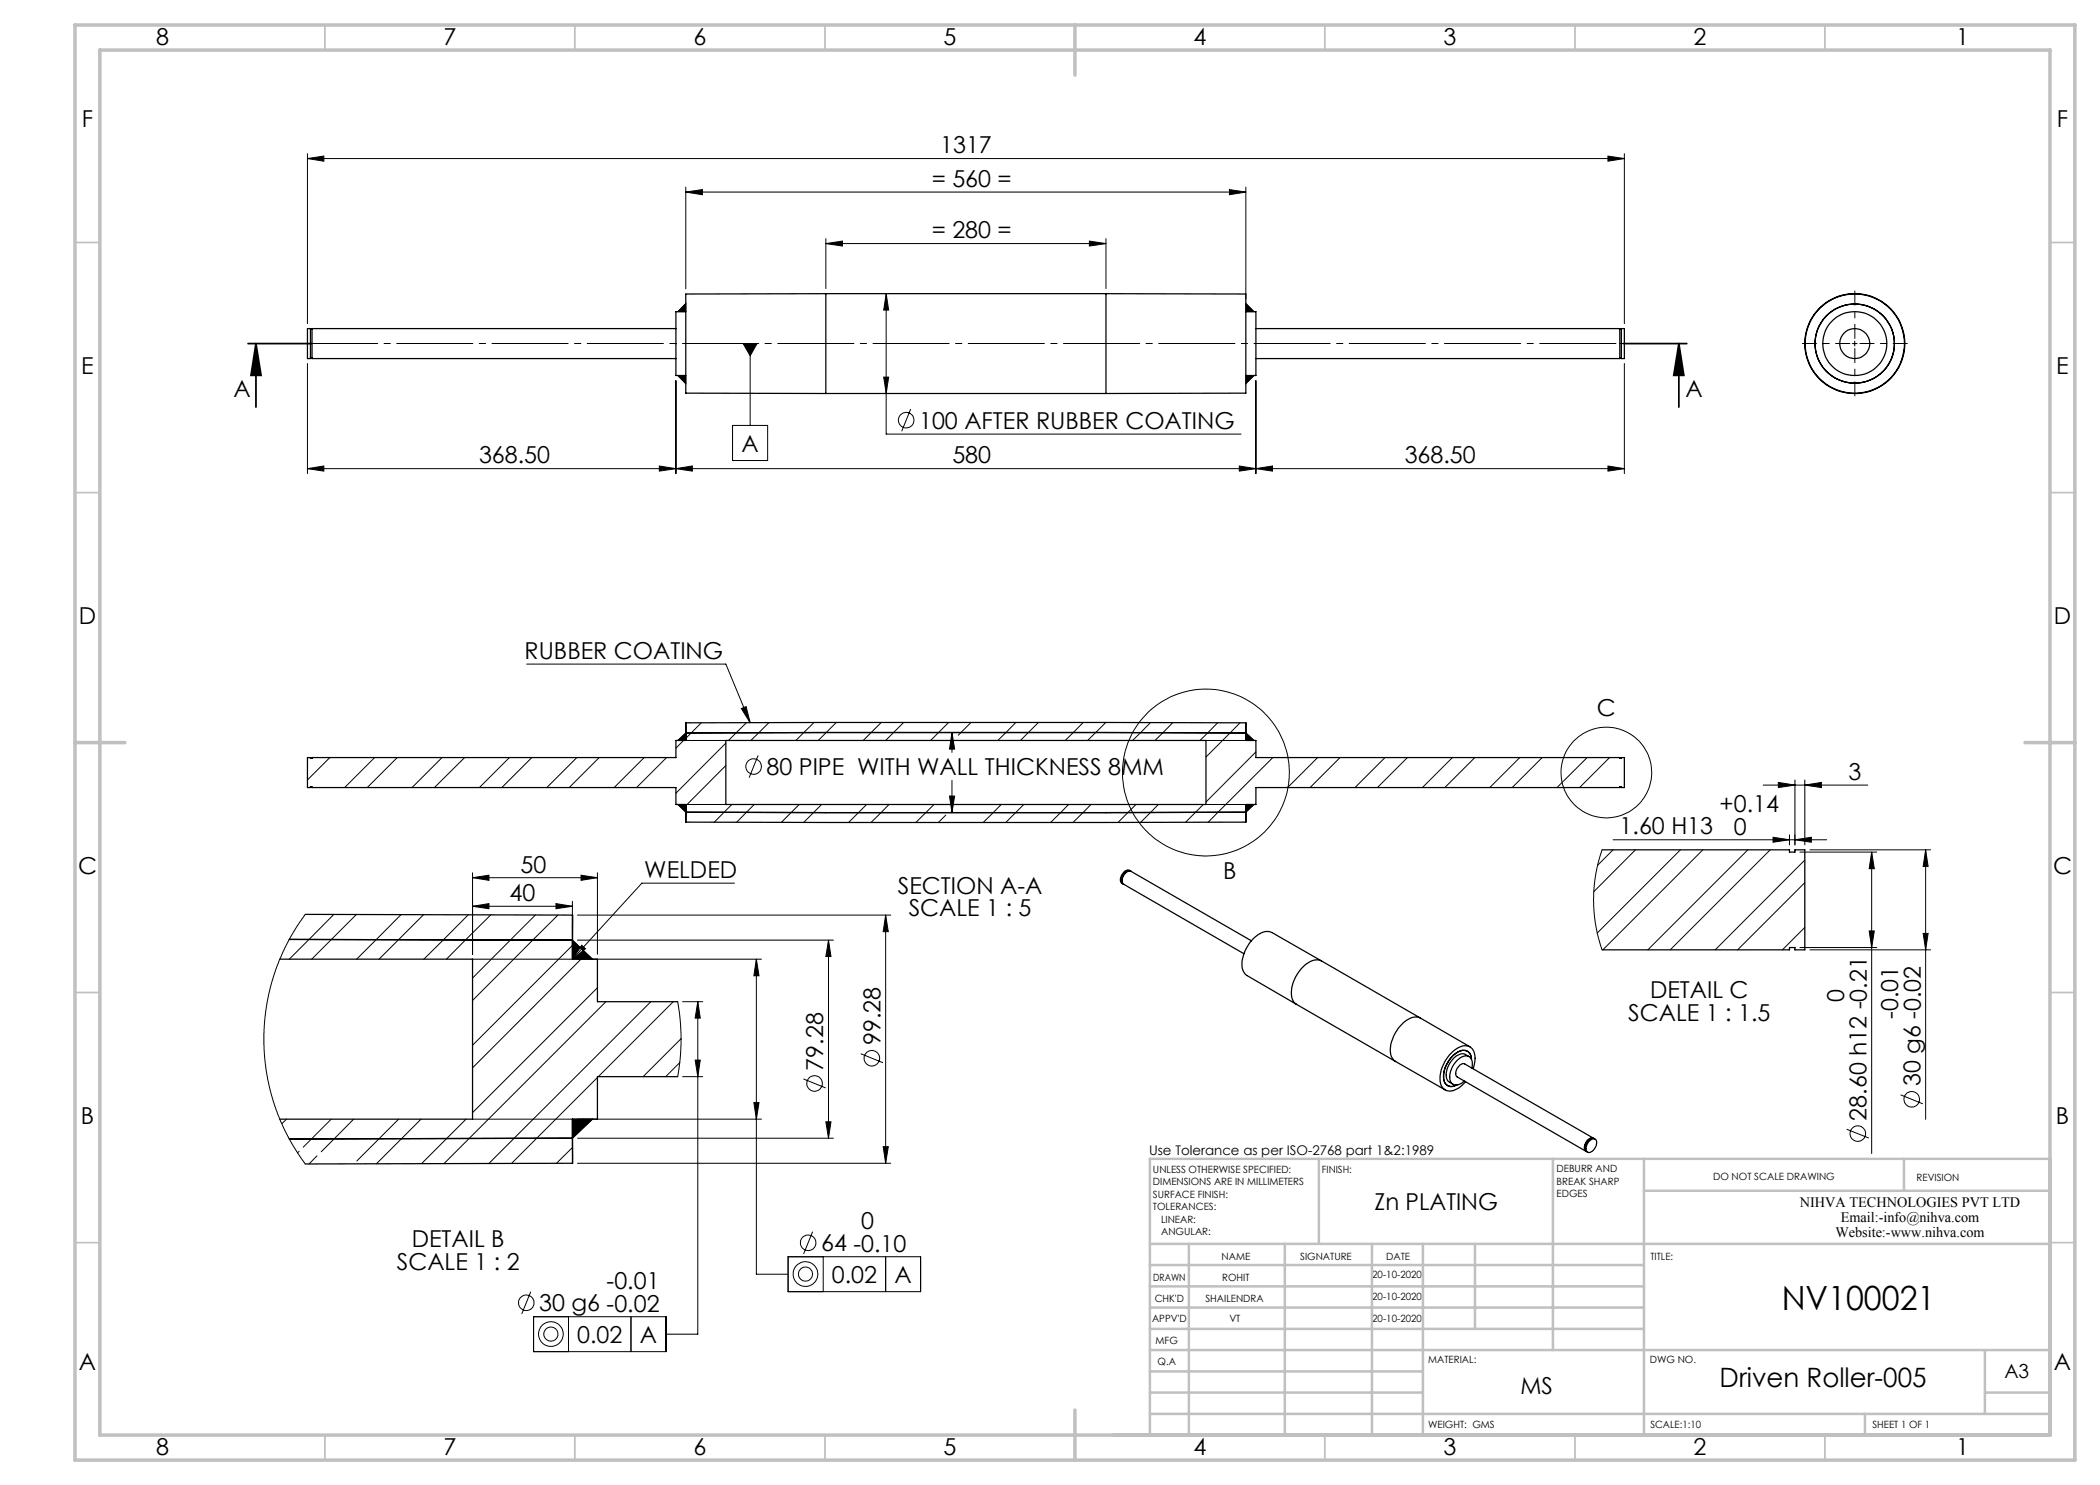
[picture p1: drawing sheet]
<svg xmlns="http://www.w3.org/2000/svg" width="420mm" height="297mm" viewBox="0 0 420 297" stroke-linecap="round" stroke-linejoin="round" font-family="sans-serif">
<g fill="none" stroke="#000" stroke-width=".2">
<path d="M61.5 31.7l3.3-.5v1zM61.5 30.7v34M61.5 31.7h263.4M137.2 38.4l3.3-.5v1zM137.2 37.4v20.4M137.2 38.4h112M245.9 37.9l3.3 .5-3.3 .5zM249.2 37.4v22.4M321.6 31.2l3.3 .5-3.3 .5zM324.9 30.7v34M165.2 48.7l3.3-.5v1zM165.2 47.7v10"/>
<path d="M165.2 48.7h56M177.2 58.7l.5 3.3h-1zM177.2 58.7v28.1h71M217.9 48.2l3.3 .5-3.3 .5zM221.2 47.7v10M61.5 72.7v22M135.2 76.1v18.6M135.6 75.1l1.6 1.6M135.6 75.1h1.6v1.6zM137.2 60.7l-1.6 1.6M137.2 60.7v1.6h-1.6zM148.6 68.7h2.8l-1.4 2.5z"/>
<path d="M150 68.7v16.4M176.7 75.4h1l-.5 3.3zM249.2 60.7l1.6 1.6M249.2 60.7l1.6 1.6h-1.6zM249.2 75.1h1.6l-1.6 1.6zM250.8 75.1l-1.6 1.6M251.2 76.1v18.6M324.9 72.7v22M370.5 68.7h.9M370.9 68.2v1M61.5 93.7l3.3-.5v1zM61.5 93.7h263.4"/>
<path d="M131.9 93.2l3.3 .5-3.3 .5zM135.2 93.7l3.3-.5v1zM146.5 85.1h7v7h-7zM182.1 81.8l-1.8 4.5M247.9 93.2l3.3 .5-3.3 .5zM251.2 93.7l3.3-.5v1zM321.6 93.2l3.3 .5-3.3 .5zM105.3 132.8h39.9l4.8 11.8M66 151.5l-4.5 4.5M74.9 151.5l-6 6M79.4 151.5l-6 6M88.4 151.5l-6 6"/>
<path d="M92.9 151.5l-6 6M101.9 151.5l-6 6M106.4 151.5l-6 6M115.4 151.5l-6 6M119.8 151.5l-6 6M128.8 151.5l-6 6M133.3 151.5l-6 6M135.6 148.1l1.6-1.5v1.5zM136.7 148.1l-1.5 1.5M137.2 146.6l-1.6 1.5M137.2 148.1h8M140.3 144.6l-3.1 3"/>
<path d="M145.2 148.6l-10 10M145.2 153.1l-8 8M148.3 141.7l.9-.4 .8 3.3zM149.3 144.6l-3.6 3.5M151.6 151.1l-1.8 4.4M153.8 144.5l-3.6 3.6M162.8 144.5l-3.6 3.6M167.3 144.5l-3.6 3.6M176.2 144.5l-3.6 3.6M180.7 144.5l-3.6 3.6M189.7 144.5l-3.6 3.6M189.9 159.2h1l-.5 3.3z"/>
<path d="M190.4 146.5l.5 3.3h-1zM190.4 146.5v4M190.4 156.1v6.4M194.2 144.5l-2.5 2.5M203.2 144.5l-3.6 3.6M207.7 144.5l-3.6 3.6M216.6 144.5l-3.6 3.6M221.2 144.5l-3.7 3.6M230.1 144.5l-3.6 3.6M234.6 144.5l-3.6 3.6M241.2 148.1h8M243.5 144.6l-3.5 3.5"/>
<path d="M248 144.6l-6.8 6.8M249.2 146.6l1.6 1.5M249.2 146.6l1.6 1.5h-1.6zM251.2 150.4l-10 10M254.6 151.5l-13 13M263.5 151.5l-6 6M268 151.5l-6 6M277 151.5l-6 6M281.5 151.5l-6 6M290.5 151.5l-6 6M295 151.5l-6 6M304 151.5l-6 6"/>
<path d="M308.4 151.5l-6 6M317.4 151.5l-6 6M321.9 151.5l-6 6M352.6 157h21M355.7 156.5l3.3 .5-3.3 .5zM359 156v13M361 157l3.3-.5v1zM361 156v13M94.5 175.5l3.3-.5v1.1zM94.5 174.6v16.2M94.5 175.5h25M116.2 175l3.3 .5-3.3 .6z"/>
<path d="M119.5 174.6v16.2M135.6 160.9l1.6 1.6M135.6 160.9h1.6v1.6zM137.2 160.9h8M146.4 160.9l-3.6 3.6M146.9 176.6h-18.5l-13.9 15.2M150.8 160.9l-3.5 3.6M159.8 160.9l-3.6 3.6M164.3 160.9l-3.6 3.6M173.3 160.9l-3.6 3.6M177.8 160.9l-3.6 3.6M186.8 160.9l-3.6 3.6"/>
<path d="M189.2 163l-1.5 1.5M200.2 160.9l-3.6 3.6M204.8 160.9l-3.6 3.6M213.7 160.9l-3.6 3.6M218.2 160.9l-3.6 3.6M227.2 160.9l-3.6 3.6M231.7 160.9l-3.6 3.6M240.7 160.9l-3.6 3.6M241.2 160.9h8M249.2 160.9h1.6l-1.6 1.6zM250.8 160.9l-1.6 1.6M320.4 170l-.8 2.7-.4 2.1-.4 2.3-.1 2.6 .1 3.2 .4 2.3 .4 2 .8 2.8"/>
<path d="M322.6 168h42.7M322.6 170l-3.1 3.1M327.1 170l-8.3 8.3M336.1 170l-16.7 16.6M340.6 170l-20 20M349.6 170l-20 20M354 170l-20 20M354.6 167.5l3.3 .5-3.3 .4zM357.9 167v2M359 168l3.3-.5v.9zM360 170.4h15.4M361 172l-18 18"/>
<path d="M361 176.5l-13.5 13.5M362 170h24.1M374.3 170.4l.6 3.3h-1.1zM374.3 170.4v60.3M385.1 170l.5 3.3h-1zM385.1 170v53.9M61.1 182.9l-1.5 2.1-1.9 3.1-1.8 3.8-.8 2.2-1 3.2-.7 3.2-.4 3-.2 3.1v3.4l.4 4.1 .6 3 .8 2.9 .9 2.6 1.6 3.7 2 3.6 2 2.9M66.8 182.9l-8.9 8.9M71.3 182.9l-9 8.9M80.2 182.9l-8.9 8.9M84.7 182.9l-8.9 8.9M93.7 182.9l-8.9 8.9"/>
<path d="M94.5 181.3l3.3-.6v1zM94.5 191.8h20M94.5 181.3h20M98.1 183l-8.8 8.8M107.1 183l-12.6 12.6M111.2 180.7l3.3 .6-3.3 .4zM111.6 183l-17.1 17.1M114.5 188l4 3.8h-4zM114.5 180.3v6.7M114.5 189.1l-20 20M114.5 188l4 3.8M115.5 191.8h36.8"/>
<path d="M115.5 183h62.7M115.5 188h51.2M116.2 191.8l-21.7 21.8M116.3 189.1l.8 .7-2.6 2zM119.5 197.6l-25 24.9M151.3 191.8l.5 3.4h-1zM151.3 191.8v63h6.3M165.7 188v39.6M165.7 188l.5 3.3h-1zM177.1 183v49.7M177.1 183l.6 3.3h-1.1zM360 189.5h15.4"/>
<path d="M361 185.5l-4.5 4.5M362 190h24.1M373.8 186.2h1.1l-.6 3.3zM384.6 186.7h1l-.5 3.3zM119.5 215.5l-17.2 17.2M121.2 200.3l-32.4 32.4M130.2 200.3l-32.4 32.4M134.7 200.3l-15 15M135.5 200.3l.5 2.8 .2 3.5-.1 4-.6 4.7M136 212.5l-2.9 2.8M136.2 207.7l-7.6 7.6M136.5 200.3h4"/>
<path d="M136.5 215.3h4M139 212h1.1l-.5 3.3zM139.6 200.3l.5 3.3h-1.1zM139.6 200.3v66.5h-6.2M160.7 215.8l4.4 1.8M172.2 210.7l4.4 1.8M380.1 219l4.5 1.8M57.3 223.8l-.9 1M59.8 230.3l-.3 .3M63.4 231.2l-1.6 1.6M66.3 223.8l-5.7 5.6M70.7 223.8l-6.5 6.6"/>
<path d="M79.7 223.8l-8.3 8.4M84.2 223.8l-8.9 9M93.2 223.8l-8.9 8.9M94.5 223.8h20M114.5 223.8h4l-4 3.8zM114.5 229.5l-3.2 3.2M115.5 223.8h36.8M115.5 232.7h62.7M115.5 227.6h51.2M118.5 223.8l-4 3.8M150.8 220.5h1l-.5 3.3zM165.2 224.4h1l-.5 3.2z"/>
<path d="M176.6 229.3h1.1l-.6 3.4zM369.3 225.8l4.5 1.8M106.2 258.3l-1.8 4.5M157.6 251.4h26.5v6.9h-26.5zM162.5 246.3l-1.8 4.5M164.6 251.4v6.9M177.1 251.4v6.9M106.7 263.3h26.5v7h-26.5zM113.7 263.3v7M126.2 263.3v7"/>
<circle cx="181.2" cy="84" r="1.56"/>
<circle cx="150.7" cy="153.3" r="1.55"/>
<circle cx="241.2" cy="154.5" r="16.7"/>
<circle cx="321.3" cy="154.5" r="9.1"/>
<circle cx="162.9" cy="216.7" r="1.55"/>
<circle cx="174.4" cy="211.6" r="1.55"/>
<circle cx="382.3" cy="219.9" r="1.56"/>
<circle cx="371.6" cy="226.7" r="1.56"/>
<circle cx="161.1" cy="254.8" r="1.41"/>
<circle cx="161.1" cy="254.8" r="2.47"/>
<circle cx="161.6" cy="248.6" r="1.55"/>
<circle cx="105.3" cy="260.5" r="1.55"/>
<circle cx="110.2" cy="266.8" r="2.47"/>
<circle cx="110.2" cy="266.8" r="1.41"/>
</g>
<path d="M49.6 68.7h12.7M51.2 68.7l1 6.4h-2zM51.2 68.7v12.7M324.7 68.7h12.7M335.8 68.7l1 6.4h-2zM335.8 68.7v12.7" fill="none" stroke="#000" stroke-width=".35"/>
<path d="M324 68.7h-264.5" fill="none" stroke="#000" stroke-width=".2" stroke-dasharray="15.2 1.3 1.3 1.3" stroke-dashoffset="-.8"/>
<path d="M324.3 68.7h-.3M326.9 68.7h-2.6" fill="none" stroke="#000" stroke-width=".2" stroke-dasharray="15.2 1.3 1.3 1.3"/>
<path d="M370 68.7h-9.5M371 67.7v-9.5M371 69.7v9.5M372 68.7h9.5" fill="none" stroke="#000" stroke-width=".2" stroke-dasharray="15.2 1.3 1.3 1.3" stroke-dashoffset="12.4"/>
<g fill="none" stroke="#c0c0c0" stroke-width=".35">
<path d="M65 5v5M115 5v5M165 5v5M265 5v5M315 5v5M365 5v5M15 48.5h5M410 48.5h5M15 98.5h5M410 98.5h5M15 198.5h5M410 198.5h5"/>
<path d="M15 248.5h5M410 248.5h5M65 287v5M115 287v5M165 287v5M265 287v5M315 287v5M365 287v5"/>
</g>
<g fill="none" stroke="#c0c0c0" stroke-width=".5">
<path d="M263.8 231.8v17M310.6 231.8v38.2M328.8 231.8v55.2M328.8 238.2h81.2M380.8 231.8v6.4M410 231.8h-180v55.2M230 248.8h180M230 257.3h98.8M230 253h98.8M237.8 248.8v38.2M257 248.8v38.2M274.4 248.8v38.2"/>
<path d="M284.6 248.8v38.2M295 248.8v17M230 265.8h98.8M230 261.5h98.8M230 278.5h54.6M230 274.3h54.6M230 270h180M397 278.5h13M397 270v12.8M230 282.8h180M373 282.8v4.2"/>
</g>
<path d="M15 5h400v287h-400zM20 10h390v277h-390zM215 5v10M15 148.5h10M405 148.5h10M215 282v10" fill="none" stroke="#c0c0c0" stroke-width=".7"/>
<g fill="#000">
<path d="M165.2 48.7l3.3-.5v1zM217.9 48.2l3.3 .5-3.3 .5zM177.2 58.7l.5 3.3h-1zM176.7 75.4h1l-.5 3.3zM137.2 38.4l3.3-.5v1zM245.9 37.9l3.3 .5-3.3 .5zM61.5 93.7l3.3-.5v1zM131.9 93.2l3.3 .5-3.3 .5zM135.2 93.7l3.3-.5v1zM247.9 93.2l3.3 .5-3.3 .5zM251.2 93.7l3.3-.5v1zM321.6 93.2l3.3 .5-3.3 .5zM61.5 31.7l3.3-.5v1zM321.6 31.2l3.3 .5-3.3 .5zM190.4 146.5l.5 3.3h-1zM189.9 159.2h1l-.5 3.3zM139.6 200.3l.5 3.3h-1.1zM139 212h1.1l-.5 3.3z"/>
<path d="M148.6 68.7l1.4 2.5 1.4-2.5zM249.2 60.7v1.6h1.6zM249.2 75.1v1.6l1.6-1.6zM137.2 60.7l-1.6 1.6h1.6zM135.6 75.1h1.6v1.6zM135.6 148.1h1.6v-1.5zM135.6 160.9h1.6v1.6zM249.2 146.6v1.5h1.6zM249.2 160.9v1.6l1.6-1.6z"/>
<path d="M335.8 68.7l1 6.4h-2zM51.2 68.7l1 6.4h-2z"/>
<path d="M148.3 141.7l.9-.4 .8 3.3zM116.3 189.1l.8 .7-2.6 2zM114.5 188v3.8h4zM114.5 223.8h4l-4 3.8z"/>
<path d="M355.7 156.5l3.3 .5-3.3 .5zM361 157l3.3-.5v1z"/>
<path d="M354.6 167.5l3.3 .5-3.3 .4zM359 168l3.3-.5v.9z"/>
<path d="M374.3 170.4l.6 3.3h-1.1zM373.8 186.2h1.1l-.6 3.3z"/>
<path d="M385.1 170l.5 3.3h-1zM384.6 186.7h1l-.5 3.3z"/>
<path d="M94.5 181.3l3.3-.6v1zM111.2 180.7l3.3 .6-3.3 .4zM94.5 175.5l3.3-.5v1.1zM116.2 175l3.3 .5-3.3 .6z"/>
<path d="M151.3 191.8l.5 3.4h-1zM150.8 220.5h1l-.5 3.3z"/>
<path d="M177.1 183l.6 3.3h-1.1zM176.6 229.3h1.1l-.6 3.4zM165.7 188l.5 3.3h-1zM165.2 224.4h1l-.5 3.2z"/>
</g>
<g fill="none" stroke="#000" stroke-width=".25">
<path d="M165.2 58.7v20M221.2 58.7l28 .1v19.8l-28 .1M221.2 58.7l-84 .1v19.8l28 .1M221.2 58.7v20M61.5 65.7h.6v6h-.6zM62.1 71.6h.3M62.1 65.9h.3M135.2 65.7h-72.8v6h72.8M137.2 62.3h-2v12.8h2M165.2 78.7h56M249.2 62.3h2v12.8h-2M251.2 65.7h72.8v6h-72.8"/>
<path d="M324 71.6h.3M324 65.9h.3M324.3 65.7h.6v6h-.6zM137.2 144.6v3.5M137.2 144.6h112M137.2 144.6v2M137.2 146.6h112M137.2 146.6v1.5h-2v3.4h-72.8v.2l-.9-.2v6h.6v-.1h.3v.1h72.8v3.4h2v1.6M145.2 148.1h96v12.8h-96zM249.2 144.6v3.5M249.2 148.1h2v3.4h72.8v.2l.9-.2v6h-.6v-.1h-.3v.1h-72.8v3.4h-2M137.2 160.9v3.5"/>
<path d="M137.2 164.4h112M137.2 162.5h112M137.2 162.5v1.9M225.9 174.2a1.88 1.88 0 0 0-1.4 2.4M226.1 174.2a1.2 1.2 0 0 0-1.7 .8 1.11 1.11 0 0 0 .2 1.8M226.2 174.2a1.26 1.26 0 0 0-1.7 1 1.17 1.17 0 0 0 .1 1.6M249.2 160.9v3.5M320.4 170h37.5v.4h1.1v-.4h2v20h-2v-.5h-1.1v.5h-37.5M56 191.8h38.5v32h-38.5M57.9 187.9l56.6 .1M61.1 182.9l53.4 .1M114.5 191.8h5v8.5h16"/>
<path d="M114.5 188v3.8M114.5 183v8.8M114.5 183v5M250.3 188.2l-24.1-13.9a1.63 1.63 0 0 0-1.8 1.5 .82 .82 0 0 0 .3 1l24.1 13.9M264.3 192.2l-9.9-5.7a2.86 2.86 0 0 0-3.2 .8 7.3 7.3 0 0 0-2.7 6.5l.5 1 .4 .3 9.9 5.8M264.3 192.2a2.93 2.93 0 0 0-3.2 .7 7.3 7.3 0 0 0-2.7 6.8l.4 .7 .5 .5M264.3 192.2l29.7 17.2M135.5 215.3h-16v8.5h-5M259.3 200.9l19.8 11.4M279.1 212.3l9.9 5.7M284.1 203.6a2.87 2.87 0 0 0-3.1 .7 7.4 7.4 0 0 0-2.8 6.8l.4 .7 .5 .5M290.6 211.1a2.43 2.43 0 0 1 3.1-.7l.4 .6 .2 .9a1.7 1.7 0 0 0-1-1.7 1.7 1.7 0 0 0-1.9 .3 5.6 5.6 0 0 0-2.5 5.9 1.66 1.66 0 0 0 2.5 .6 1.67 1.67 0 0 1-2 .1 1.67 1.67 0 0 1-.7-1.8 6.1 6.1 0 0 1 1.9-4.2z"/>
<path d="M293.8 211.3l-.7-.4a2.23 2.23 0 0 0-2.7 1.2 3.5 3.5 0 0 0-.7 4.2l.9 .5M294.4 213.6a1.74 1.74 0 0 0-1.1-2.4 4.2 4.2 0 0 0-3.4 3.9 1.43 1.43 0 0 0 .6 1.7 1.43 1.43 0 0 0 1.7-.1l.7-.5M294.6 213.7a3.8 3.8 0 0 0-.6-4.3 2.84 2.84 0 0 0-3.2 .7 7.1 7.1 0 0 0-2.6 6.9 2.02 2.02 0 0 0 3.2 .8l.6-.4 1.1-1M114.5 227.6l-56.6 .2M114.5 227.6v5.1M114.5 223.8v3.8M114.5 223.8v8.9M114.5 232.7l-53.4 .1M317.7 228.3a.9 .9 0 0 1 1.6-.2 2.05 2.05 0 0 1-1.6 2.4 1.07 1.07 0 0 1-.2-1.8zM318.5 227.6a1.83 1.83 0 0 0-1.4 2.4M318.7 227.6l-25.8-14.8a1.8 1.8 0 0 0-1.8 2.1l.4 .5 25.7 14.9M318.7 227.7a1.47 1.47 0 0 0-1.7 1.4 .87 .87 0 0 0 .3 1.2"/>
<path d="M319 227.8a1.48 1.48 0 0 0-2 1.4 .91 .91 0 0 0 .5 1.2"/>
<circle cx="370.9" cy="68.7" r="7.9"/>
<circle cx="370.9" cy="68.7" r="3"/>
<circle cx="371" cy="68.7" r="6.4"/>
<circle cx="371" cy="68.7" r="9.9"/>
<circle cx="371" cy="68.7" r="10"/>
</g>
<text font-size="6.7" x="356.3" y="261.9">NV100021</text>
<text font-size="5.3" x="343.9" y="277.4">Driven Roller-005</text>
<g font-size="4.7">
<text x="31.2" y="9">8</text>
<text x="88.7" y="9">7</text>
<text x="138.7" y="9">6</text>
<text x="188.7" y="9">5</text>
<text x="238.7" y="9">4</text>
<text x="288.7" y="9">3</text>
<text x="338.7" y="9">2</text>
<text x="391.2" y="9">1</text>
<text x="16.4" y="25.5">F</text>
<text x="411.4" y="25.5">F</text>
<text x="188" y="30.7">1317</text>
<text x="186.4" y="37.4">= 560 =</text>
<text x="186.4" y="47.7">= 280 =</text>
<text x="16.3" y="74.7">E</text>
<text x="411.3" y="74.8">E</text>
<text x="46.7" y="79.3">A</text>
<text x="337.1" y="79.3">A</text>
<text x="183.8" y="85.7">100 AFTER RUBBER COATING</text>
<text x="95.8" y="92.7">368.50</text>
<text x="148.3" y="90.3">A</text>
<text x="190.5" y="92.7">580</text>
<text x="280.9" y="92.7">368.50</text>
<text x="15.8" y="124.7">D</text>
<text x="410.8" y="124.7">D</text>
<text x="104.9" y="131.8">RUBBER COATING</text>
<text x="319.4" y="143.2">C</text>
<text x="153.3" y="155">80 PIPE WITH WALL THICKNESS 8MM</text>
<text x="369.7" y="156">3</text>
<text x="323.9" y="166.9">1.60 H13</text>
<text x="343.9" y="162.4">+0.14</text>
<text x="346.8" y="166.9">0</text>
<text x="15.6" y="174.7">C</text>
<text x="104.1" y="174.5">50</text>
<text x="128.9" y="175.5">WELDED</text>
<text x="179.6" y="178.7">SECTION A-A</text>
<text x="244.6" y="175.8">B</text>
<text x="410.6" y="174.8">C</text>
<text x="101.9" y="180.2">40</text>
<text x="181.7" y="183.3">SCALE 1 : 5</text>
<text x="330" y="199.6">DETAIL C</text>
<text x="368.8" y="200.3" transform="rotate(-90 368.8 200.3)">0</text>
<text x="379.6" y="203.8" transform="rotate(-90 379.6 203.8)">-0.01</text>
<text x="176.1" y="209.1" transform="rotate(-90 176.1 209.1)">99.28</text>
<text x="325.6" y="204.1">SCALE 1 : 1.5</text>
<text x="164.6" y="214.1" transform="rotate(-90 164.6 214.1)">79.28</text>
<text x="384.1" y="217.3" transform="rotate(-90 384.1 217.3)">30 g6 -0.02</text>
<text x="16.2" y="224.8">B</text>
<text x="373.3" y="224.1" transform="rotate(-90 373.3 224.1)">28.60 h12 -0.21</text>
<text x="411.2" y="224.7">B</text>
<text x="172.2" y="245.8">0</text>
<text x="274.9" y="242.1">Zn PLATING</text>
<text x="82.3" y="249.4">DETAIL B</text>
<text x="164.2" y="250.3">64 -0.10</text>
<text x="79.4" y="253.9">SCALE 1 : 2</text>
<text x="121.3" y="257.8">-0.01</text>
<text x="166.4" y="256.6">0.02</text>
<text x="178.9" y="256.6">A</text>
<text x="107.8" y="262.3">30 g6 -0.02</text>
<text x="115.4" y="268.6">0.02</text>
<text x="128" y="268.6">A</text>
<text x="15.8" y="274">A</text>
<text x="410.8" y="274">A</text>
<text x="304.1" y="278.9">MS</text>
<text x="31.2" y="291">8</text>
<text x="88.7" y="291">7</text>
<text x="138.7" y="291">6</text>
<text x="188.7" y="291">5</text>
<text x="238.7" y="291">4</text>
<text x="288.7" y="291">3</text>
<text x="338.7" y="291">2</text>
<text x="391.2" y="291">1</text>
</g>
<text font-size="3.9" x="400.9" y="275.5">A3</text>
<g font-size="2.9">
<text x="360" y="241.3">NIHVA TECHNOLOGIES PVT LTD</text>
<text x="368.2" y="244.3">Email:-info@nihva.com</text>
<text x="367.1" y="247.3">Website:-www.nihva.com</text>
</g>
<text font-size="2.7" x="229.8" y="231.1">Use Tolerance as per ISO-2768 part 1&amp;2:1989</text>
<g font-size="2">
<text x="230.6" y="234.6">UNLESS OTHERWISE SPECIFIED:</text>
<text x="230.6" y="237.1">DIMENSIONS ARE IN MILLIMETERS</text>
<text x="230.6" y="239.6">SURFACE FINISH:</text>
<text x="264.4" y="234.6">FINISH:</text>
<text x="311.3" y="234.5">DEBURR AND</text>
<text x="311.3" y="237">BREAK SHARP</text>
<text x="311.3" y="239.5">EDGES</text>
<text x="342.6" y="236">DO NOT SCALE DRAWING</text>
<text x="383.3" y="236.2">REVISION</text>
<text x="230.6" y="242.1">TOLERANCES:</text>
<text x="232.2" y="244.6">LINEAR:</text>
<text x="232.2" y="247.1">ANGULAR:</text>
<text x="244.3" y="252">NAME</text>
<text x="260" y="251.9">SIGNATURE</text>
<text x="277.2" y="251.9">DATE</text>
<text x="330.1" y="251.9">TITLE:</text>
<text x="230.6" y="256.1">DRAWN</text>
<text x="244.4" y="256.1">ROHIT</text>
<text x="274.4" y="255.7">20-10-2020</text>
<text x="230.9" y="260.3">CHK'D</text>
<text x="241.1" y="260.3">SHAILENDRA</text>
<text x="274.4" y="260">20-10-2020</text>
<text x="230.4" y="264.4">APPV'D</text>
<text x="231.1" y="268.8">MFG</text>
<text x="245.9" y="264.4">VT</text>
<text x="274.4" y="264.4">20-10-2020</text>
<text x="231.5" y="273">Q.A</text>
<text x="285.6" y="272.5">MATERIAL:</text>
<text x="330" y="272.5">DWG NO.</text>
<text x="285.6" y="285.5">WEIGHT: GMS</text>
<text x="330.1" y="285.6">SCALE:1:10</text>
<text x="374.5" y="285.6">SHEET 1 OF 1</text>
</g>
</svg>
